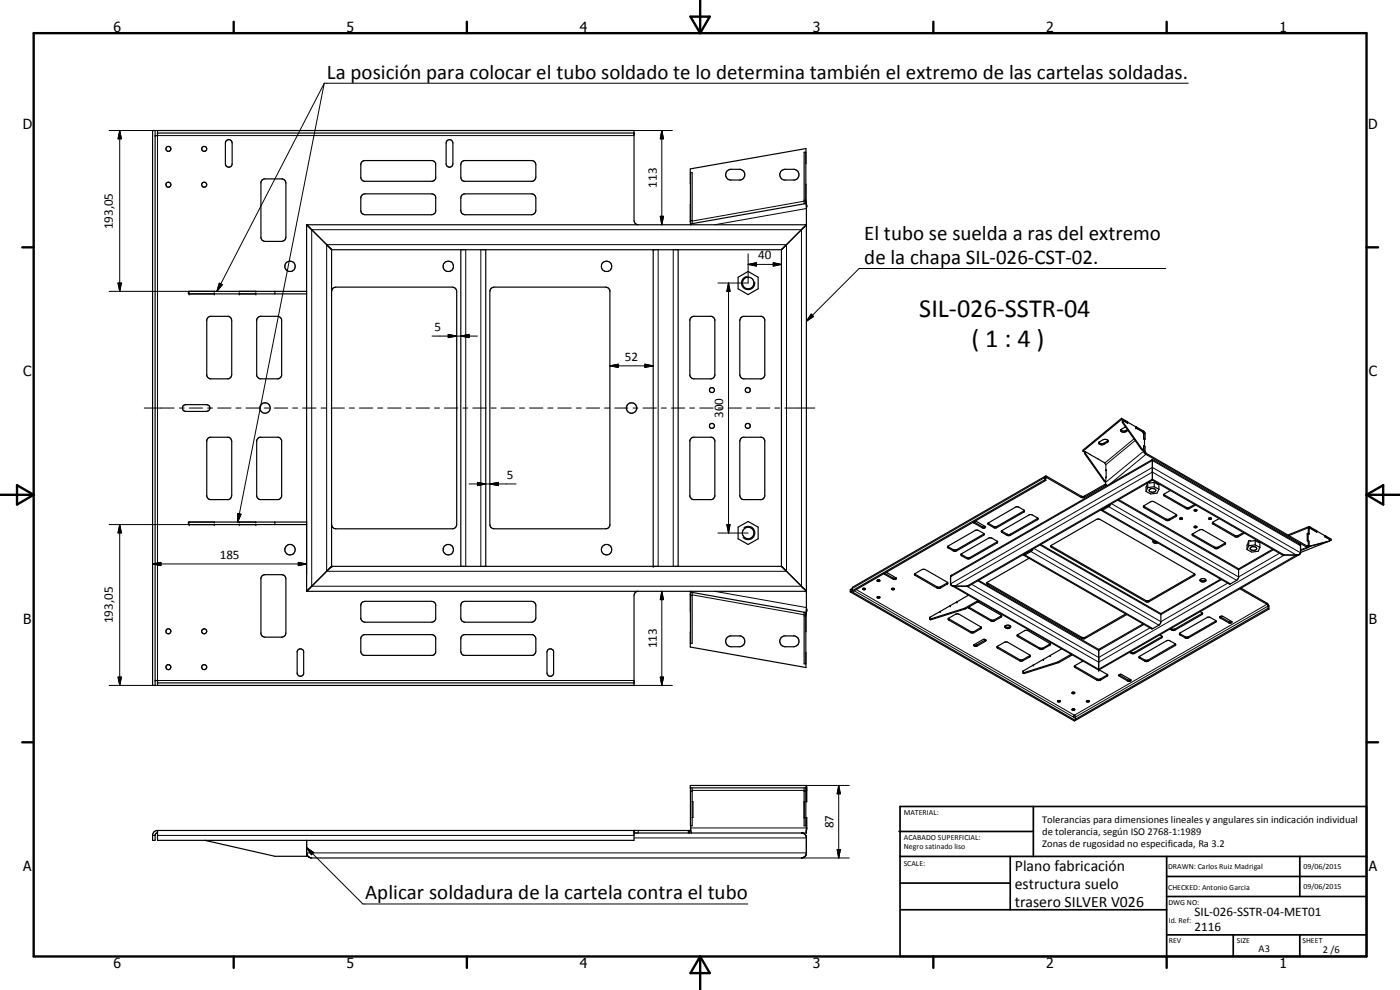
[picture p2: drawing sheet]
<svg xmlns="http://www.w3.org/2000/svg" width="420mm" height="297mm" viewBox="0 0 420 297" stroke-linecap="round" stroke-linejoin="round" font-family="sans-serif">
<g fill="none" stroke="#000" stroke-width=".35">
<path d="M45.8 39.2h.8v166.5h-.8zM47.3 39.9h143M46.6 40.7h.7v-1.5h143v27l.4 .9 .8 .3M67.9 42.2a1 1 0 0 1 1.1-.3 1 1 0 0 1 .7 1v6.2a1.02 1.02 0 0 1-1 1.1 1.02 1.02 0 0 1-1.1-1.1v-6.2zM78.6 54l.7-.3h5.5l.8 .5 .2 .7v16.3a1.3 1.3 0 0 1-1.3 1.2h-5l-.9-.3-.3-.7v-16.7zM108.5 58.7l.5-.4 .5-.1h20l.7 .2 .5 .5 .1 4.5-.2 .5-.8 .5h-20.3a1.3 1.3 0 0 1-1.2-1.2v-3.8zM108.7 48.5l.6-.3h20.5l.9 .7v4.7l-.5 .6-.4 .2h-20.5l-.6-.3-.4-.9v-3.8zM134.1 42.2a1 1 0 0 1 1.2-.3 1 1 0 0 1 .6 1v6.2a1.02 1.02 0 0 1-1 1.1 1.02 1.02 0 0 1-1-1.1v-6.2zM138.6 48.5l.7-.3h20.5l.6 .3 .4 .9v4l-.4 .7-.6 .3h-20.5a1.19 1.19 0 0 1-1-1.2v-3.8zM138.6 58.5l.9-.3h20a1.3 1.3 0 0 1 1.3 1.2v4l-.4 .7-.6 .3h-20.3l-.9-.3-.3-.9v-3.8zM218.3 51.2l.8-.4h3.1a1.64 1.64 0 0 1 1.3 1.6 1.64 1.64 0 0 1-1.3 1.6h-3.1a1.62 1.62 0 0 1-1.3-1.1 1.62 1.62 0 0 1 .5-1.7zM234.3 51.4l1.1-.6h3.1a1.64 1.64 0 0 1 1.3 1.6 1.64 1.64 0 0 1-1.3 1.6h-3.1a1.64 1.64 0 0 1-1.1-2.6z"/>
<path d="M241.8 55.3l.2 5.5v123.2l-.2 5.5M241.8 49.1l.1-4.5-34.7 6.1v4.5M92.1 67.4l7.4 7.5v95M99.5 74.9h135M138.3 74.9v95M145.8 74.9v95M196 74.9v95M203.5 74.9v95M207.2 61.4v5.3M207.2 67.2h.1M207.2 66.2h.5M207.3 67.2v.2"/>
<path d="M207.7 67.1v-15.3h-.5v15.6M234.5 74.9l7.5-7.5h-150v110h150l-7.4-7.5M234.5 74.9v95M241.3 61l.5 .1v-15.4h-.5v15.4M241.3 60.1h.5M242.1 62.1l-.1-1.1-34.7 6.2M242.1 62.4l-.1 .2M242.1 61.8h.1M62.4 95.3l.6-.4h5.5l.9 .8 .1 16.7-.2 .7-.5 .5-5.8 .1-.9-.8-.1-17zM77.2 95.5l.9-.6h5.4l.9 .8 .1 16.9-.7 1-5.7 .1-1-.8-.1-17zM82.5 87.4v.8M92 87.4h-35.5v.8h35.5"/>
<path d="M99.5 87.4l.4-.9 .9-.4h35l.7 .3 .4 .5 .2 70.5a1.3 1.3 0 0 1-1.3 1.3h-35a1.3 1.3 0 0 1-1.3-1.3M147.4 86.5l.9-.4h33.5l.7 .3 .5 .8v70.7l-.5 .6-.7 .2h-33.5a1.3 1.3 0 0 1-1.3-1.3v-70zM207.3 95.5l.8-.6h5.4l.9 .8 .1 16.9-.7 1-5.7 .1-1-.8-.1-17zM221.5 83.2l3-1.8 3 1.8v3.5l-3 1.7-3-1.7zM222.2 95.5l.8-.6h5.5l.9 .8 .1 16.9-.3 .7-.7 .4h-5.5l-.8-.8-.2-16.7zM54.9 121.8l.8-.4h6.3a1.02 1.02 0 0 1 1 1 1.02 1.02 0 0 1-1 1h-6.3a1.04 1.04 0 0 1-.8-1.6zM62.4 131.5l.6-.3h5.5l.5 .2 .5 .8v16.5l-.2 .7-.5 .4-5.8 .1-.9-.8-.1-16.9zM77.4 131.5l.7-.3h5.4l.5 .2 .5 .8v16.7l-.7 .9-5.7 .1-.5-.2-.5-.6-.1-16.9zM207.4 131.5l.7-.3h5.4l.5 .2 .5 .8v16.7l-.7 .9-5.7 .1-.5-.2-.5-.6-.1-16.9zM222.4 131.5l.6-.3h5.5l.7 .3 .3 .7v16.7l-.3 .6-.7 .4h-5.5l-.4-.2-.4-.6-.2-16.7zM325 135.4l.5 .2M325.5 136.1l5.8 8.2"/>
<path d="M325.5 135.6v.5M325.7 136l5.8 8.2M325.7 136l-.2 .1M325.7 135.5v.5M325.7 135.5l-.2 .1M325.7 135.5l1.4 .8M327.1 136.3l2.5 1.5M329.5 137.7l2 1.2 .4 .6M329.8 132.6l.2-.1a2.24 2.24 0 0 1 1.8-.7 .5 .5 0 0 1 .7 .3 .5 .5 0 0 1-.2 .6l-1 .6a.85 .85 0 0 1-1 .2 .85 .85 0 0 1-.5-.9zM332.6 132.2l-.3 .2a2.24 2.24 0 0 1-1.8 .7l-.7-.3M336.3 129l.1 .4 .4 .3h.7l1-.5M336.6 125.5l1.8 1v.5"/>
<path d="M336.6 125.5l-11.6 9.5v.4M336.6 125.5v.4M336.6 125.9l1.8 1M336.6 125.9l-11.6 9.5M336.8 126.7l5.8 8.2M337 126.6l5.8 8.2M337 126.6l-.2 .1M337 126.2v.4M337 126.2l-.2 .5M337 126.2l1.4 .8M337.8 128.1l-1.5 .9M338.4 126.9h.1"/>
<path d="M338.4 128.9a1.33 1.33 0 0 1-2 0M338.4 126.7l2.5 1.4M340.9 128.1v.3l1.9 1.1 .4 .7v1.5M340.9 128v.4l2 1.1M340.9 128v.1M340.9 128l2 1.2M342.6 134.9l.6 .1M342.8 134.8l.4 .2M342.8 134.8l-.2 .1M342.9 129.5l.4 .5v1.6M342.9 129.2l.7 .6 .1 1.9M342.9 129.2v.3"/>
<path d="M343.2 133.8v1.2M343.2 131.7l.3 .2M343.2 133.8l.1 .1M343.3 133.8v1.8l.6 .7M343.3 135.3l.4 .1M343.3 133.8l.4 .2v1.6l.2 .4M343.3 131.6l-.1 .1M343.3 131.6l.4 .1M343.3 133.8l-.1 .1M343.5 131.9v2M343.7 131.7l-.2 .2M343.9 136v.3"/>
<path d="M343.9 136l48.3 27.8M343.9 136.3l48.3 27.9M345.9 137.9l-60.5 34.8-.1 .2v2.4l.3 .4M345.9 137.9v6.2M345.9 137.9l44.1 25.3 .3 .4v2.4l-.3 .4M82.5 156.6v.8M92 156.6h-35.5v.8h35.5M221.5 158.2l3-1.7 3 1.7v3.5l-3 1.7-3-1.7zM292.3 156.6l2.5 1.4h.9M292.6 156.4l3.1 1.6a.53 .53 0 0 1-.3 .5 .53 .53 0 0 1-.6-.1l-2.7-1.7M296.5 157l8.4-4.9h.7l1.9 1.2-8.5 5.1-.8-.1-1.6-.9zM307.4 153.2l-8.2 4.7h-1l-1.7-.9"/>
<path d="M311.4 155.4l.2 .3-.3 .3-8.2 4.7h-.7l-1.7-.9-.2-.2 .1-.3M311.4 155.4l-1.7-1h-.8l-8.3 4.9M311.5 155.5l-8.6 4.9-.7-.1-1.6-1M313.6 144l.2 .1M313.6 144l-57.8 33.2M313.7 142.9h.4l10.7 6.1 .5-.1 6.2-3.5M313.7 142.9l-.1 1.1M313.7 142.9l-57.8 33.2-.1 1.1M313.8 144.1v-.7l.3-.1 10.8 6.1 6.6-3.7M313.8 144.1l-57.7 33.3-.3-.2M330.4 153l.1 .1M331.3 144.3l.5 .2v.6l.5 .6"/>
<path d="M331.5 144.2l.4 .2M331.5 144.2l-.2 .1M331.5 145.4l.7 .2M331.5 145.7l.5 .2M331.5 145.4v.3M331.9 143.2h.1M332 141.1v-.2l-.1 2.3M332.9 151.5l-2.2 1.3M333.3 151.3l-.4 .6-2.4 1.2M335.7 149.9l35.8 20.7 .2 .2v2.5l-.3 .6-2.1 1.3h-.4l-38.4-22.1M343.2 151.8l6.8 4 .9-.1 2.2-1.3M343.2 151.8l2.1-1.3h.9l6.8 3.8 .1 .4-2.2 1.4-.7 .1-6.8-3.9z"/>
<path d="M344.5 146.3v-1.4l-.6 1.2v1.3M344.5 146.3l-.6 1.1M345.1 146.8a1.12 1.12 0 0 1 1.8 .4 1.16 1.16 0 0 1-2-.2zM345.9 144.1l-54.9 31.6-.9 .2h-3.6l-.9-.2M345.9 144.1l38.7 22.3 .6 .1 4.8-.1M346.4 144.7l-1.4 .2v-.2l-.4 .1M346.4 144.7l1.4 .6v1.5M346.4 144.7v1.3M346.4 146l1.4 .8M346.4 146l-1.9 .3M347.8 146.8l-.6 1.2-1.9 .2-1.4-.8M349.3 148.3l6.8 4h.7l1.8-1"/>
<path d="M351.3 147.2l-1.9 1-.2 .4 6.9 4.1h.7l2-1.2M354.1 155.4h.6M354.7 155.4a.33 .33 0 0 1-.2 .5 .33 .33 0 0 1-.4-.4M354.7 155.4l-.6 .1M358.4 158a.38 .38 0 0 1 .5-.1 .38 .38 0 0 1 .2 .4 .38 .38 0 0 1-.4 .1 .38 .38 0 0 1-.3-.4zM358.4 153a.38 .38 0 0 1 .5-.1 .38 .38 0 0 1 .2 .4h-.5zM358.5 157.9h.6M358.5 153h.6M362.9 155.4h.5M362.9 155.4l-.1 .1a.33 .33 0 0 0 .3 .4 .33 .33 0 0 0 .3-.5M363.9 156.8l.2 .4 6.5 3.8h1l1.9-1.1M363.9 156.8l7 4 .6-.1 1.7-.9"/>
<path d="M365.9 155.6l-2 1.2M392.6 159.9l.3 .2-.1 .1M392.6 159.9l-.3 .2M392.8 158l-6.3 2.5M392.9 158.7l.3-.2zM393.1 158.4l-.2 .1-.1 1.8-.2-.2M393.1 158.1l-.3-.1-.2 .4v1.5M393.1 158.4l2 1.2M393.1 158.1l2.1 1.2v.3l-2-1.1M393.1 158.1v.3M395.2 159.3l2.4 1.4M78.6 172.8l.9-.4h5l.9 .4 .4 .6v16.5l-.2 .7-.8 .5-5.3 .1-.7-.2-.5-.8v-16.8z"/>
<path d="M99.5 170l-7.4 7.4M99.5 169.9v.1M99.5 169.9h135.1M191.3 177.4l-.8 .6-.2 .7v27h-143v-1.5h-.7M207.2 178.1v5.3M207.2 177.4v15.6h.5v-15.3M207.2 177.7h.1M207.2 178.6h.5M207.3 177.7l34.7 6.1 .1-1.1M207.3 177.4v.3M255.2 177.6l67.2 38.7 .3-.1M255.5 176.7l-.3 .2v.7"/>
<path d="M255.5 176.7l.3 .2M255.5 177.4l-.3 .2M255.5 176.7v.7M255.5 177.4l67.2 38.8M259 176.6h.5M259 176.5l-.1 .2 .3 .3 .5-.2-.2-.2M259 176.5h.5M263.3 179.1h.6a.35 .35 0 0 1-.3 .4 .35 .35 0 0 1-.3-.4zM263.3 174h.6M263.3 179.1h.6M263.3 174v.1a.45 .45 0 0 0 .3 .4 .45 .45 0 0 0 .5-.2l-.2-.3M265.3 172.1l2.9 1.8 .7-.2v-.3"/>
<path d="M265.5 172l2.5 1.4h.9M265.9 171.7l3 1.7M267.5 176.7l.4-.2 .5 .2-.2 .3zM267.7 176.6h.5M274.5 172.2l6.9 3.9h.7l2.3-1.3M274.5 172.2v.4l6.9 3.9h.7l2.3-1.3v-.4M274.5 172.2l2.2-1.3h1l6.7 3.9M284.4 163.9l8.4-4.8h.7l1.8 1.1-.1 .4-8.3 4.8h-.7l-1.8-1.1zM285.6 175.7l44.1 25.3M288.4 166.3l8.3-4.8h1l1.7 1.1-8.3 5h-1l-1.5-.8zM290.6 178.6l-11.5 6.6-.1 .6M293.7 174.1l36 20.8"/>
<path d="M295.3 160.1l-8.2 4.8h-1l-1.7-.9M296.2 174.8l.2 .5 28.6 16.4 .5-.1 12.6-7.2M296.2 174.8l28.8 16.5 .7-.1 12.2-7M299.4 162.5l-8.3 4.8h-1l-1.7-1.1M307 166.4l.2 .1M308.8 167.5l-12.6 7.3M309.6 165l-2.2 1.2M310 164.7l-.6 .8-2.2 1M312.3 163.4l35.9 20.6 .2 .2-.2 2.9-.4 .5-2.2 1-38.4-22.1M315.4 163.7l28.8 16.6 .7-.1 13.7-7.9M315.5 163.6l13.6-7.8h.9l28.4 16.3 .2 .4-13.7 8-.7 .1-28.7-16.4-.1-.2zM346 162.3l1 .3"/>
<path d="M346.1 162.3l-.1 .2a.97 .97 0 0 0 1.5 .4M346.2 162.2l-.1 .1M357.8 160.3l2.4-1.4h.7l6.9 4.2-2.4 1.5h-.7l-6.7-3.9zM357.8 160.3l6.9 3.9h.9l2.1-1.3M360.2 173.9l.8 .4 .9-.4M360.3 173.8a.85 .85 0 0 1 1-.3 .85 .85 0 0 1 .5 .9 1.1 1.1 0 0 1-1.7-.3zM366.3 173.8l-18 10.3M372.1 176.7l8.1 4.6 .3 .4v.8M372.4 176.4l7.8 4.6 .6 .8v1M374.8 162.3l-.5 1.3v1.3M374.8 162.3v1.4M374.8 163.7l-.5 1.2"/>
<path d="M375.3 164.3a1.1 1.1 0 0 1 1.8 .4 1.22 1.22 0 0 1-1.9-.1zM376.7 162.2l1.4 .6v1.5M376.7 162.2l-1.4 .2v-.2l-.5 .1M376.7 162.2v1.3M376.7 163.5l1.4 .8M376.7 163.5l-1.9 .2M378.1 164.3l-.5 1.1-1.9 .3-1.4-.8M381.9 164.8l-10.2 5.9M390 166.4l-60.3 34.6M392.2 163.8v.4M392.3 160.1v2.2l.3-.1 .3 .2v1.6l-.2 .3-.5-.1M392.3 160.1l.2 .1"/>
<path d="M392.6 160.1v3.7h-.4M392.6 160.1l-.2 .1M392.6 163.7h.1M392.6 163.6l.4 .4M392.6 164.3l-2.3 .9M392.9 163.6l.3 .2M393.2 163.8l-.2 .2M397.7 160.7v.4M397.7 160.7h-.1M397.7 160.7l1.8 1.1v.3M398.4 162.6l-8.1 3.2M399 162.3l-6 1.7"/>
<path d="M399 162.3l-5.8 1.5M399.5 162.1l-1.8-1.1 1.3 .8v.5M399.5 162.1l-.5 .2M89.4 195a1 1 0 0 1 1.7 .5v6.6a1 1 0 0 1-.9 .8 1 1 0 0 1-1-.8v-6.6zM108.5 191l.8-.6h20.5l.9 .8v4.7l-.5 .6-.4 .1h-20.8l-.5-.5-.2-.7v-3.8zM108.7 180.8l.8-.4h20l.9 .4 .4 .6v4.3l-.4 .6-.6 .3-20.3 .1a1.3 1.3 0 0 1-1.2-1.3v-3.7zM138.6 180.8l.9-.4 20.5 .1 .4 .3 .4 .9v4l-.4 .6-.9 .4-20.2-.1-.7-.3-.3-.9v-3.7zM138.6 190.8l.7-.4h20.5l.6 .4 .4 .8v4.1l-.4 .6-.6 .3h-20.7l-.5-.3-.3-.9v-3.8zM164.4 195a1.03 1.03 0 0 1 1.7 .5v6.6a1.01 1.01 0 0 1-1 .8 1.01 1.01 0 0 1-.9-1v-6.2zM207.2 189.7v4.4l34.7 6.2-.1-4.5M218.1 191.4l1-.6h3.1a1.65 1.65 0 0 1 1.3 1.8 1.65 1.65 0 0 1-1.6 1.5h-2.5a1.65 1.65 0 0 1-1.3-2.7zM234.6 191.2l.8-.4h3.1a1.65 1.65 0 0 1 1.3 1.8 1.65 1.65 0 0 1-1.6 1.5h-2.5a1.64 1.64 0 0 1-1.6-1.1 1.64 1.64 0 0 1 .5-1.8z"/>
<path d="M241.3 183.7v15.5h.5v-15.4h-.5M241.3 184.8h.5M242 182.3l.1 .1M284.6 185.6l2.2-1.3h1l6.7 3.8v.4l-2.2 1.3-.7 .1-6.8-3.8zM284.6 185.6h.1M284.7 185.6l6.9 4 .7-.1 2.2-1.3M289.5 182.5l.3 .2M289.5 182.5l-10.5 3.3M289.8 182.7l-10.5 3.3-.3-.2M290.7 182.2l6.8 3.9h.7l2.4-1.4M292.3 193.5l2.6-1.6a.47 .47 0 0 1 .6-.1 .47 .47 0 0 1 .2 .6l-2.6 1.5h-.5zM293.3 180.7h.4l6.7 3.9 .2 .4-2.4 1.4h-.7l-6.9-4.2"/>
<path d="M293.4 180.1v.2M293.4 180.3l.3 .2M293.4 180.3l-3.9 2.2M293.7 180.3v.2M293.7 180.5l-3.9 2.2M295.8 192l-2.7 1.5-.8-.1M299.2 194l6.9 4h.7l2.3-1.4M299.3 194l2.1-1.3h.9l6.7 3.8 .2 .4-2.2 1.3-.7 .2-6.9-3.9zM301.6 187.9a1.04 1.04 0 0 1 1.7 .3 .97 .97 0 0 1-1 .4 .97 .97 0 0 1-.7-.7zM301.6 187.9a1.13 1.13 0 0 0 1.7 0M305.3 190.5l2.3-1.4h.7l7 4.2-2.4 1.5h-.7l-6.7-3.8-.2-.2zM305.3 190.5l6.7 3.9h1l2.2-1.3"/>
<path d="M310.1 199.6l-3.1 1.8v.5M310.1 199.6h.1M317.4 198.6l.4 .2M317.4 198.6l-10.4 3.3M317.8 198.8l-10.5 3.3-.3-.2M318.6 194.7l-8.5 4.9M321.3 196.2v.2M321.3 196.4l.3 .2M321.3 196.4l-3.9 2.2M321.6 196.4v.2M321.6 196.6l-3.8 2.2M322.5 199.8l6.8 4h.8l2.3-1.4"/>
<path d="M325.2 198.4l-2.5 1.3-.3 .4 7.1 4.1 .7-.1 2-1.2 .2-.2-.1-.3M329.7 194.9v6.1M341.8 197.1l8.5-4.9h.7l1.8 1.1-.2 .4-8.4 4.8-.6-.1-1.7-1zM343.1 187.2l-13.4 7.7M348.1 190.5l.7 .5-.2 .4-8.1 4.6-.7 .1-.8-.4M348.7 190.9l-8.2 4.8-.5 .1-.8-.2M352.8 193.3l-8.2 4.7h-1l-1.7-1M354 190l8.4-4.8h.7l1.8 1-.1 .5-8.4 4.8-.7-.1-1.6-.9zM360.2 183.5l.6 .4v.4l-8.3 4.8h-.7l-.7-.3M360.9 183.9l-8.3 4.8-.5 .1-.7-.2M364.9 186.3l-8.2 4.8h-1l-1.7-1.1M366.1 185l.1 .4 2.6 1.5a.52 .52 0 0 0 .5 .1 .52 .52 0 0 0 .3-.5"/>
<path d="M366.1 185h1l2.5 1.5M366.2 185l2.7 1.6 .7-.1M380.5 182.5l.3 .3M380.5 182.5l-57.8 33.3 .3 .2 57.8-33.2M47.3 204.9h143M317.5 210.2h.6M317.5 210.2l-.1 .1a.34 .34 0 0 0 .4 .4 .34 .34 0 0 0 .3-.5M321.8 212.7v.1a.35 .35 0 0 0 .3 .4 .35 .35 0 0 0 .3-.5M321.8 207.7v.1a.35 .35 0 0 0 .3 .4 .35 .35 0 0 0 .3-.5M321.8 207.7h.6M321.8 212.7h.6M322.7 215.5l-.6-.4 .3-.5 .3 .4v1.2"/>
<path d="M326 210.4l.3-.2 .5 .1a.41 .41 0 0 1-.3 .4 .41 .41 0 0 1-.5-.3zM326.2 210.2h.6M329.8 201l2.5 1.4M335.8 202.5l.8-.1 2.8 1.6M335.8 202.5v.3l2.6 1.5a.57 .57 0 0 0 1-.3M335.9 202.5l2.7 1.5 .7-.1M207.2 236.4v.1M207.2 236.4h34.7M207.2 236.4v11.4h.5v-11.4M207.2 237.4h.5M241.3 236.4v11.4h.5v-11.4M241.3 237.4h.5"/>
<path d="M241.9 235.7l.2 .6v4.2h-.3M241.9 235.7h-34.7v.7M241.9 235.7v.7M241.9 236.4h.1M241.9 236.4l.1 4.1M45.8 250.7h.8M47.3 249.2v2.9h143v-2.9M61.5 252.1l21 4.8h9.5v-4.8M206.6 249.2v.7M206.9 249.2v.7M207.3 247.8l.2 2M207.3 249.2h-160.3l-.8 .4-.4 .8v1.7h.8v-1.7l.3-.4 .4-.1"/>
<path d="M207.5 249.9h.1M207.5 249.8v.1M207.7 240.5h.3v4.8h-.3M240.7 249.9l.7 .3 .6 .8v5.2a1.51 1.51 0 0 1-1.5 1.2h-147a1.55 1.55 0 0 1-1.5-1.5M241.8 245.3h.3v3.7M242 245.3v4.6h-51.7M242 249v.8M242 248.4h.1"/>
<circle cx="50.5" cy="44.7" r=".76"/>
<circle cx="50.5" cy="55.4" r=".74"/>
<circle cx="61.3" cy="55.4" r=".75"/>
<circle cx="61.3" cy="44.7" r=".76"/>
<circle cx="87" cy="79.9" r="1.55"/>
<circle cx="134.5" cy="79.9" r="1.56"/>
<circle cx="182" cy="79.9" r="1.55"/>
<circle cx="224.5" cy="84.9" r="1.73"/>
<circle cx="213.7" cy="117" r=".76"/>
<circle cx="224.4" cy="117" r=".76"/>
<circle cx="79.5" cy="122.4" r="1.56"/>
<circle cx="189.5" cy="122.4" r="1.57"/>
<circle cx="213.7" cy="127.8" r=".77"/>
<circle cx="224.4" cy="127.8" r=".75"/>
<circle cx="224.5" cy="159.9" r="1.73"/>
<circle cx="87" cy="164.9" r="1.57"/>
<circle cx="134.5" cy="164.9" r="1.57"/>
<circle cx="182" cy="164.9" r="1.57"/>
<circle cx="50.6" cy="189.4" r=".74"/>
<circle cx="61.3" cy="189.4" r=".75"/>
<circle cx="50.6" cy="200.2" r=".74"/>
<circle cx="61.3" cy="200.2" r=".76"/>
</g>
<g fill="#000">
<circle cx="47.3" cy="39.9" r=".18"/>
<circle cx="190.3" cy="39.9" r=".18"/>
<circle cx="46.6" cy="40.7" r=".18"/>
<circle cx="196" cy="74.9" r=".18"/>
<circle cx="207.3" cy="67.2" r=".18"/>
<circle cx="242" cy="67.4" r=".18"/>
<circle cx="56.8" cy="87.4" r=".18"/>
<circle cx="56.8" cy="88.2" r=".18"/>
<circle cx="64.3" cy="88.2" r=".18"/>
<circle cx="64.3" cy="87.4" r=".18"/>
<circle cx="71.8" cy="88.2" r=".18"/>
<circle cx="71.8" cy="87.4" r=".18"/>
<circle cx="76.8" cy="87.4" r=".18"/>
<circle cx="76.8" cy="88.2" r=".18"/>
<circle cx="338.4" cy="126.7" r=".18"/>
<circle cx="340.9" cy="128.4" r=".18"/>
<circle cx="56.8" cy="157.4" r=".18"/>
<circle cx="56.8" cy="156.6" r=".18"/>
<circle cx="64.3" cy="156.6" r=".18"/>
<circle cx="64.3" cy="157.4" r=".18"/>
<circle cx="71.8" cy="157.4" r=".18"/>
<circle cx="71.8" cy="156.6" r=".18"/>
<circle cx="76.8" cy="157.4" r=".18"/>
<circle cx="76.8" cy="156.6" r=".18"/>
<circle cx="331.9" cy="143.2" r=".18"/>
<circle cx="99.5" cy="169.9" r=".18"/>
<circle cx="196" cy="169.9" r=".18"/>
<circle cx="242" cy="177.4" r=".18"/>
<circle cx="241.8" cy="183.8" r=".18"/>
<circle cx="242" cy="183.8" r=".18"/>
<circle cx="242.1" cy="183" r=".18"/>
<circle cx="279.1" cy="185.2" r=".18"/>
<circle cx="282.1" cy="183.5" r=".18"/>
<circle cx="285.1" cy="181.7" r=".18"/>
<circle cx="285.2" cy="181.7" r=".18"/>
<circle cx="287.2" cy="180.6" r=".18"/>
<circle cx="310.1" cy="199.6" r=".18"/>
<circle cx="313.1" cy="197.8" r=".18"/>
<circle cx="313.1" cy="197.9" r=".18"/>
<circle cx="315.2" cy="196.7" r=".18"/>
<circle cx="46.6" cy="204.2" r=".18"/>
<circle cx="47.3" cy="204.9" r=".18"/>
<circle cx="190.3" cy="204.9" r=".18"/>
<circle cx="307.1" cy="201.3" r=".18"/>
<circle cx="329.7" cy="201" r=".18"/>
<circle cx="47.3" cy="249.2" r=".18"/>
<circle cx="190.3" cy="249.2" r=".18"/>
<circle cx="241.3" cy="240.5" r=".18"/>
<circle cx="241.3" cy="245.3" r=".18"/>
<circle cx="242" cy="249.3" r=".18"/>
</g>
<g fill="none" stroke="#000" stroke-width=".3">
<path d="M32.8 39.2h14.5M35.9 39.2l.5 2.5h-1zM35.9 39.2v48.2M97.3 25l-32.2 62.4M97.3 25h259.3M97.3 25l-19.2 97.3M190.3 39.2h11.5M198.6 39.2l.5 2.5h-.9zM198.6 39.2v28.2M190.3 40.7h-143v163.5h143M93.5 68.9h147v107h-147zM98 73.4h138v98h-138z"/>
<path d="M139.8 74.9v95M144.3 74.9v95M197.5 74.9v95M198.2 64.9h.9l-.5 2.5zM202 74.9v95M207.2 66.4h.1M224.5 79.3l2.5-.5v1zM224.5 76.2v8.7h-9M224.5 79.3h10M232.1 78.8l2.4 .5-2.4 .5zM241.3 60.4l-33.6 5.9M241.8 60.3h.1"/>
<path d="M242 62.6l-27.5 4.8M32.8 87.4h23.7M35.4 84.9h1l-.5 2.5zM65.8 85l.9 .4-1.6 2zM218.6 84.9l.5 2.5h-1zM218.6 84.9v75M224.2 82.9a2 2 0 0 0-1.6 2.3 2 2 0 0 0 2.3 1.7 2 2 0 0 0 1.6-2.3M243.4 94.2l.8 .8-2.2 1.4zM349.9 80.6h-92.1l-15.8 15.8M129.7 100.8h13.6M134.5 100.3l2.6 .5-2.6 .5zM138.3 100.8l2.5-.5v1z"/>
<path d="M183 109.8l2.5-.5v.9zM183 109.8h13M193.5 109.3l2.5 .5-2.5 .4zM43.3 122.4h9M53.8 122.4h1.5M56.8 122.4h4M62.3 122.4h1.5M65.3 122.4h4M70.8 122.4h1.5M73.8 122.4h4M78.1 122.5l-6.8 34.1M79.3 122.4h1.5"/>
<path d="M82.3 122.4h4M87.8 122.4h1.6M90.8 122.4h4.1M96.3 122.4h1.6M99.3 122.4h4.1M104.8 122.4h1.6M107.9 122.4h4M113.4 122.4h1.5M116.4 122.4h4M121.9 122.4h1.5M124.9 122.4h4M130.4 122.4h1.5"/>
<path d="M133.4 122.4h4M138.9 122.4h1.5M141.9 122.4h4M147.4 122.4h1.5M150.4 122.4h4M155.9 122.4h1.5M158.9 122.4h4M164.4 122.4h1.5M167.4 122.4h4M172.9 122.4h1.5M175.9 122.4h4M181.4 122.4h1.6"/>
<path d="M184.5 122.4h4M190 122.4h1.5M193 122.4h4M198.5 122.4h1.5M201.5 122.4h4M207 122.4h1.5M210 122.4h4M215.5 122.4h1.5M218.5 122.4h4M224 122.4h1.5M227 122.4h4M232.5 122.4h1.5"/>
<path d="M235.5 122.4h9M331.3 133v.3M332.3 132.4v.3M337.9 129.2v.3M340.3 131.7l-8.8 7.2M340.7 132.2l-8.9 7.2 .1 1.6M342.9 129.5v.1M343.2 130.1l.5 .1M343.3 135.3l-11.5 9.5M343.9 136.3l-10.8 8.9M32.8 157.4h23.7M35.9 157.4l.5 2.5h-1z"/>
<path d="M35.9 157.4v48.3M71.3 154.1l1 .2-1 2.3zM92 156.6v15.8M140.8 145.2h14.1M143.3 144.7l2.5 .5-2.5 .5zM147 145.2l2.6-.5v1zM215.5 159.9h9M218.1 157.4h1l-.5 2.5zM223.3 158.4a2.01 2.01 0 0 1 2.8 .2 2.01 2.01 0 0 1-.3 2.9 2.01 2.01 0 0 1-2.8-.3M292.3 156.6v.3M294.8 158v.4M296.7 157.1v.3"/>
<path d="M298.2 157.9v.4M299.2 157.9v.4M300.7 159.4v.4M307.3 153.3v.3M311.3 155.6v.4M313.6 143.3l-57.8 33.3M314.1 143.3l-.3 .2M324.4 148.8v.4M325.4 148.8v.4M330.9 152.7h.1M330.9 153.1l38.4 22.1M331.9 141h.1"/>
<path d="M331.9 143.2l-.1 1.3M332.7 151.6l.1 .1M332.7 152l38.4 22.1M333.6 151.1l38.1 22 12.3-7.1M335.4 150.1l36.3 20.9 10.5-6M343.4 151.9v.4M349.4 148.5v.3M349.9 155.7v.4M350.9 155.7v.4M353 154.6v.3M356 152.2v.4M357 152.2v.4"/>
<path d="M364.1 156.9v.3M392.9 158.6l-.3-.2-5.7 2.3M393.1 158.4l-.2 .1M45.8 169.2l2.5-.5v1zM45.8 169.2h46.2M89.5 168.7l2.5 .5-2.5 .5zM198.6 177.4l.5 2.5h-.9zM198.6 177.4v28.3M207.2 178.4h.1M207.7 178.5l33.6 5.9M214.5 177.4l27.5 4.9M256.4 177.2l65.7 37.9"/>
<path d="M257 176.9l65.4 37.7 57.8-33.3M265.5 172v.3M268 173.4v.4M274.6 172.3v.3M281.2 176.1v.3M282.2 176.1v.3M284.3 174.9v.4M284.6 164v.4M286.1 164.9v.4M286.5 175.9l59.4-34.3 43.2 24.9-59.4 34.3zM287.1 164.9v.4M288.6 166.4v.4"/>
<path d="M290.1 175.9l55.8-32.1 39.6 22.7-55.8 32.2zM290.1 167.3v.3M291.1 167.3v.3M291.6 175.3l38.1 22 15.4-8.9M293.4 174.2l36.3 21 13.6-7.8M295.2 160.3v.3M296.4 174.9v.4M299.2 162.6v.3M302.2 160.3v.3M303.2 160.3v.3M307.5 166.1l.1 .1M307.6 166.5l38.4 22.1"/>
<path d="M309.4 165.1h.1M309.4 165.5l38.4 22.1M310.3 164.5l38.1 22 20.1-11.5M312.1 163.5l36.3 20.9 18.2-10.5M315.5 163.9v.3M358 160.4v.3M358.4 172.4v.3M364.6 164.2v.3M365.6 164.2v.3M367.6 163v.4M370.6 160.7v.3M371.6 160.7v.3"/>
<path d="M390.3 165.9l-44.4-25.6-60.6 34.9M390.3 163.7l-44.4-25.5-60.6 34.9M392.2 164.2l-1.9 .8M392.4 160.2v2.1M392.6 163.6l-.4 .2M241.8 184.5h.1M284.8 185.7v.4M290.8 182.2v.3M291.3 189.5v.3M292.3 189.5v.3M293.2 193.5v.3M294.3 188.3v.3"/>
<path d="M295.7 192v.4M297.4 186v.3M298.4 186v.3M299.4 194.1v.4M300.4 184.8v.4M305.5 190.6v.4M306 197.9v.3M307 197.9v.3M309 196.7v.4M312 194.4v.3M313 194.4v.3M315 193.3v.3"/>
<path d="M322.7 199.9v.4M324.6 191.2v.4M325.7 191.2v.4M339.5 195.7v.3M340.5 195.7v.3M342 197.1v.4M343.6 198v.4M343.9 180.2v.3M344.6 198v.4M344.9 180.2v.3M348.6 191.1v.3M351.6 188.7v.4"/>
<path d="M352.6 188.7v.4M352.6 193.3v.4M354.1 190.2v.3M355.7 191.1v.3M356.7 191.1v.3M360.7 184.1v.3M364.8 186.4v.3M366.2 185.1v.3M368.8 186.5v.4M380.5 181.9l-57.8 33.2M32.8 205.7h14.5M35.4 203.2h1l-.5 2.5z"/>
<path d="M190.3 205.7h11.5M198.2 203.2h.9l-.5 2.5zM329.2 203.7v.4M330.2 203.7v.4M332.2 202.6v.3M335.9 202.5v.4M338.4 204v.3M207.7 237.2h33.6M241.8 237.2h.3M241.9 235.7h13M251.7 235.7l.5 2.5h-1zM251.7 235.7v21.7"/>
<path d="M47.3 250.7h143M92 254.3l2.1 1.5-.6 .7zM92 255.9h150M92 254.3l16.9 16.9h115.5M190.3 251.4h51.7M191.5 249.2v.7M207.3 248.4h34.7M240.5 257.4h14.4M251.2 254.9h1l-.5 2.5z"/>
</g>
<g fill="none" stroke="#000" stroke-width=".71">
<path d="M10.1 9.9h400v277.1h-400zM70.1 6.5v3.4M140.1 6.5v3.4M207.2 5h5.8l-2.9 4.9zM210.1 0v9.9M280.1 6.5v3.4M350.1 6.5v3.4M6.7 74.2h3.4M410.1 74.2h3.5M.1 148.5h10M5.1 145.6l5 2.9-5 2.9zM410.1 148.5h10"/>
<path d="M410.1 148.5l5-2.9v5.8zM6.7 222.7h3.4M410.1 222.7h3.5M70.1 287v3.4M140.1 287v3.4M210.1 287v10M210.1 287l2.9 5h-5.8zM280.1 287v3.4M350.1 287v3.4"/>
</g>
<g fill="none" stroke="#000" stroke-width=".51">
<path d="M269.8 249.5h40.3M270.1 242h140v45h-140zM270.1 257h140M303.2 257v16M310.1 242v15M350.1 257v30M390.1 257v12M270.1 265h33.1M270.1 273h80M350.1 269h60M350.1 263h60M350.1 280.5h60"/>
<path d="M370.1 280.5v6.5M390.1 280.5v6.5"/>
</g>
<g fill="#000">
<path d="M35.9 39.2l.5 2.5h-1zM198.6 39.2l.5 2.5h-.9zM198.2 64.9h.9l-.5 2.5zM224.5 79.3l2.5-.5v1zM232.1 78.8l2.4 .5-2.4 .5zM35.4 84.9h1l-.5 2.5zM65.8 85l.9 .4-1.6 2zM218.6 84.9l.5 2.5h-1zM243.4 94.2l.8 .8-2.2 1.4zM134.5 100.3l2.6 .5-2.6 .5zM138.3 100.8l2.5-.5v1zM183 109.8l2.5-.5v.9z"/>
<path d="M193.5 109.3l2.5 .5-2.5 .4zM35.9 157.4l.5 2.5h-1zM71.3 154.1l1 .2-1 2.3zM143.3 144.7l2.5 .5-2.5 .5zM147 145.2l2.6-.5v1zM218.1 157.4h1l-.5 2.5zM45.8 169.2l2.5-.5v1zM89.5 168.7l2.5 .5-2.5 .5zM198.6 177.4l.5 2.5h-.9zM35.4 203.2h1l-.5 2.5zM198.2 203.2h.9l-.5 2.5zM251.7 235.7l.5 2.5h-1z"/>
<path d="M92 254.3l2.1 1.5-.6 .7zM251.2 254.9h1l-.5 2.5z"/>
</g>
<g font-size="7.9">
<text x="275.9" y="95.1">SIL-026-SSTR-04</text>
<text x="291.5" y="104.1">( 1 : 4 )</text>
</g>
<g font-size="6.3">
<text x="98.1" y="23.6">La posición para colocar el tubo soldado te lo determina también el extremo de las cartelas soldadas.</text>
<text x="259.4" y="72">El tubo se suelda a ras del extremo</text>
<text x="259.4" y="79.2">de la chapa SIL-026-CST-02.</text>
<text x="109.6" y="269.8">Aplicar soldadura de la cartela contra el tubo</text>
</g>
<g font-size="4.7">
<text x="304.6" y="261.2">Plano fabricación</text>
<text x="304.6" y="266.6">estructura suelo</text>
<text x="304.6" y="272">trasero SILVER V026</text>
</g>
<g font-size="4.2">
<text x="34" y="9.6">6</text>
<text x="104" y="9.6">5</text>
<text x="174" y="9.6">4</text>
<text x="244" y="9.6">3</text>
<text x="314" y="9.6">2</text>
<text x="384" y="9.6">1</text>
<text x="6.8" y="38.7">D</text>
<text x="410.6" y="38.7">D</text>
<text x="7" y="112.9">C</text>
<text x="410.8" y="112.9">C</text>
<text x="7" y="187.1">B</text>
<text x="410.8" y="187.1">B</text>
<text x="7" y="261.4">A</text>
<text x="410.8" y="261.4">A</text>
<text x="34" y="290.4">6</text>
<text x="104" y="290.4">5</text>
<text x="174" y="290.4">4</text>
<text x="244" y="290.4">3</text>
<text x="314" y="290.4">2</text>
<text x="384" y="290.4">1</text>
</g>
<g font-size="3.9">
<text x="197.1" y="56.3" transform="rotate(-90 197.1 56.3)">113</text>
<text x="33.9" y="68.8" transform="rotate(-90 33.9 68.8)">193,05</text>
<text x="227.5" y="77.8">40</text>
<text x="130.4" y="99.3">5</text>
<text x="187.6" y="108.2">52</text>
<text x="217.1" y="125.4" transform="rotate(-90 217.1 125.4)">300</text>
<text x="152.1" y="143.7">5</text>
<text x="65.9" y="167.7">185</text>
<text x="33.9" y="187" transform="rotate(-90 33.9 187)">193,05</text>
<text x="197.1" y="194.6" transform="rotate(-90 197.1 194.6)">113</text>
<text x="250.2" y="248.5" transform="rotate(-90 250.2 248.5)">87</text>
<text x="358.5" y="275">SIL-026-SSTR-04-MET01</text>
<text x="358.5" y="279.4">2116</text>
</g>
<g font-size="3.1">
<text x="312.7" y="246.8">Tolerancias para dimensiones lineales y angulares sin indicación individual</text>
<text x="312.7" y="250.4">de tolerancia, según ISO 2768-1:1989</text>
<text x="312.7" y="254">Zonas de rugosidad no especificada, Ra 3.2</text>
<text x="377.7" y="285.6">A3</text>
<text x="397" y="285.9">2 /6</text>
</g>
<g font-size="2.4">
<text x="271.2" y="244.4">MATERIAL:</text>
<text x="271.3" y="252">ACABADO SUPERFICIAL:</text>
<text x="271.3" y="254.6">Negro satinado liso</text>
<text x="271.2" y="259.7">SCALE:</text>
<text x="350.6" y="260.8">DRAWN: Carlos Ruiz Madrigal</text>
<text x="391.2" y="260.6">09/06/2015</text>
<text x="350.6" y="267">CHECKED: Antonio Garcia</text>
<text x="391.2" y="266.7">09/06/2015</text>
<text x="350.6" y="271.4">DWG NO:</text>
<text x="350.8" y="276.9">Id. Ref:</text>
<text x="350.8" y="282.8">REV</text>
<text x="371.2" y="282.9">SIZE</text>
<text x="390.9" y="282.9">SHEET</text>
</g>
</svg>
